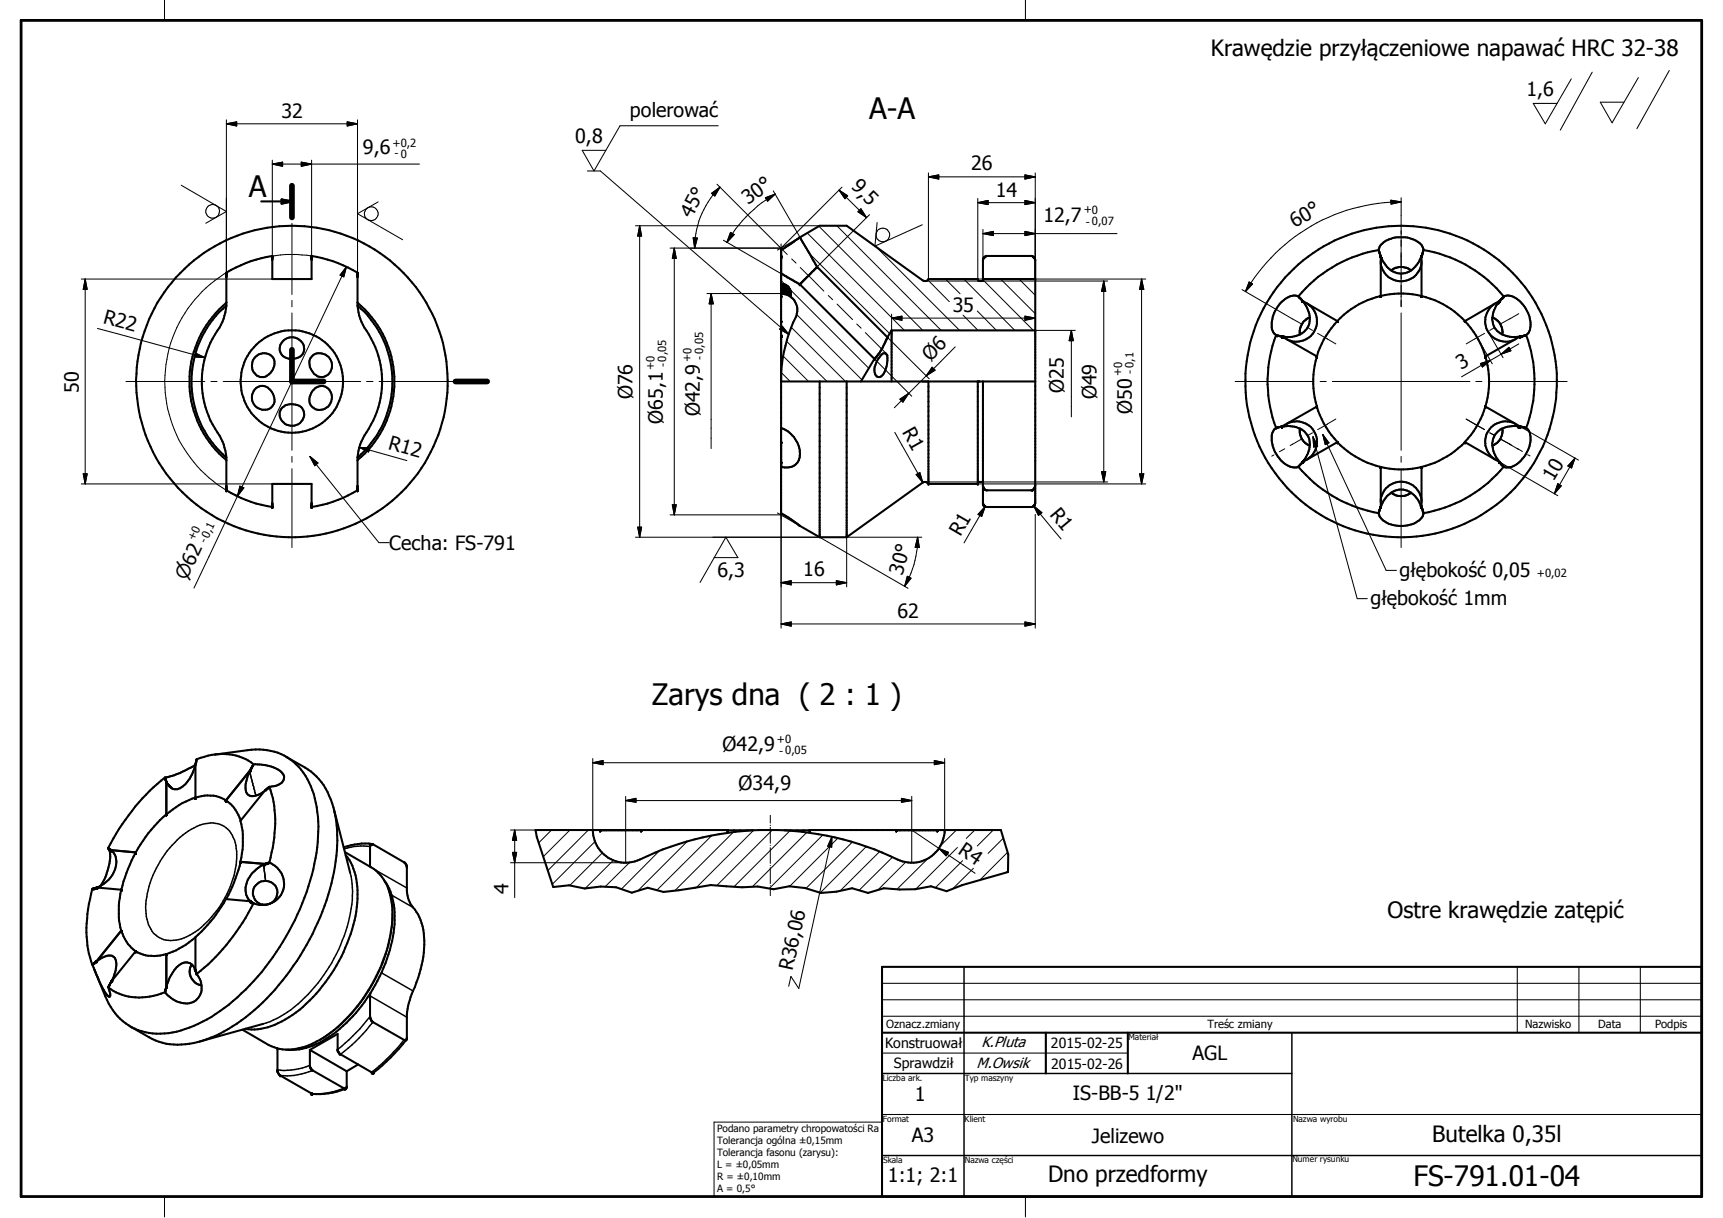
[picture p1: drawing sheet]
<svg xmlns="http://www.w3.org/2000/svg" width="297mm" height="210mm" viewBox="0 0 297 210" stroke-linecap="round" stroke-linejoin="round" font-family="sans-serif">
<g fill="none" stroke="#000" stroke-width=".35">
<path d="M45 34.7h5.3M48.6 34.4l1.7 .3-1.7 .4zM39 47a20.9 20.9 0 0 1 7.9-2.9v4h6.8v-4a22.4 22.4 0 0 1 7.9 2.9v5.7l.3 1.7 .9 2.1a15.7 15.7 0 0 1 0 18.6l-.7 1.5-.5 2.2v5.7a21.6 21.6 0 0 1-7.9 2.9v-4h-6.8v4a20.9 20.9 0 0 1-7.9-2.9v-5.7l-.3-1.7a13.3 13.3 0 0 0-2-3.9 15.6 15.6 0 0 1 1.1-16.7l.8-1.6 .4-2.2zM39 52.7a17.3 17.3 0 0 0 0 26.2M39 52.2a17.6 17.6 0 0 0 0 27.1M48.7 58.8a2.08 2.08 0 0 1 2.6-.5 2.08 2.08 0 0 1 1 2.4 2.37 2.37 0 0 1-3.9 .2 1.76 1.76 0 0 1 .3-2.1zM61.6 52.7a17.3 17.3 0 0 1 0 26.2M61.6 52.2a17.6 17.6 0 0 1 0 27.1M134.7 47.2l3.2 1.8M134.7 50.6a2.84 2.84 0 0 1 2.5 4.1 24.9 24.9 0 0 0-2.5 10M137.9 49l12.8 12.8M137.9 40.9l3.4-2h4.7l13.2 9.5a.61 .61 0 0 0 .9-.3h8.5l.1 .3h.8v-3.7l.1-.3 .4-.3h7.9l.5 .4 .1 42.2-.2 .4-.4 .3h-7.9l-.5-.5v-21.2"/>
<path d="M137.9 40.9l-3.2 2.2v45.3l1.6 1.1 1.6 1.1 3.4 2M137.9 40.9l3 5.1M140.9 46l12.1 12.1M140.9 46l-3 3M153 58.1l-1.3 2.6-1 1.1M153.7 56.9h24.8M153.7 56.9l-.7 1.2M153.7 56.9v8.8M169.5 48.1h9M177.9 44.2h.1M220 57.7a22.3 22.3 0 0 0 0 16M221 58l6 3.4"/>
<path d="M223.8 51.1l.8 .8M223.8 51.1a2.23 2.23 0 0 0-2.2 .4 5.6 5.6 0 0 0-2.3 5.2l.4 .8 .3 .2M224.5 51.8h.1M224.6 51.9a4.1 4.1 0 0 1 .7 4.8 4.7 4.7 0 0 1-4.7 1.2l-.6-.2M224.6 51.9l5.9 3.4M225.3 52.3a3.5 3.5 0 0 1 1.3 4.8 3.5 3.5 0 0 1-4.8 1.3M225.8 54.7a2.95 2.95 0 0 0-1.7 2.2v.8M230.5 55.3a15.2 15.2 0 0 0 0 20.9M237.7 43.1a22.8 22.8 0 0 0-13.9 8M237.7 43.3h.1M237.9 43.7h.1M238 51a14.6 14.6 0 0 1 7.1 0"/>
<path d="M238 51a14.6 14.6 0 0 0-7.5 4.3M238 45.3a3.5 3.5 0 0 0 3.6 3.2 3.5 3.5 0 0 0 3.5-3.2M239.9 46.6a2.01 2.01 0 0 1 1.3-.6 2.44 2.44 0 0 1 2 .6M245.1 44.1a1.82 1.82 0 0 0-.1-1.9 4.7 4.7 0 0 0-2.7-1.3 4.5 4.5 0 0 0-2.5 .2 2.87 2.87 0 0 0-2.1 1.8l.3 1.2v6.9M245.1 44.1a4.2 4.2 0 0 1-3.5 3.1 4 4 0 0 1-3.5-2.8l-.1-.2M245.1 44.1v6.9M245.1 51a15.2 15.2 0 0 1 7.5 4.3M245.4 43.1a22.8 22.8 0 0 1 13.8 8M252.6 55.3a15.4 15.4 0 0 1 3.5 6.1M257.3 54.7a2.76 2.76 0 0 1 1.7 2.8v.2M257.8 52.3a3.5 3.5 0 0 0-1.3 4.8 3.5 3.5 0 0 0 4.8 1.3M258.3 52.1h.1"/>
<path d="M258.5 51.9l-.1 .1a4 4 0 0 0-.6 4.7 4.3 4.3 0 0 0 4.2 1.3M258.5 51.9l-5.9 3.4M259.2 51.1l-.7 .8M259.2 51.1a2.49 2.49 0 0 1 2.8 .8 4.9 4.9 0 0 1 1.5 5.5l-.4 .3M262 58l-5.9 3.4M263.1 57.7h.1M263.1 57.7l-1.1 .3M263.1 57.7a22.9 22.9 0 0 1 0 16M43.9 67.1a1.78 1.78 0 0 1 3 .5 1.83 1.83 0 0 1 0 2.4 1.83 1.83 0 0 1-2.4 .4 2.1 2.1 0 0 1-.6-3.3zM44.1 61.5a1.86 1.86 0 0 1 2.5-.3 1.86 1.86 0 0 1 .4 2.5l-.4 .6a1.77 1.77 0 0 1-2.1 .6 1.77 1.77 0 0 1-1.1-1.9 1.94 1.94 0 0 1 .7-1.5zM48.7 70.2a2.57 2.57 0 0 1 3.4 .1 2.06 2.06 0 0 1-.7 2.8 2.06 2.06 0 0 1-2.8-.6 1.7 1.7 0 0 1 .1-2.3zM53.8 61.4a2.08 2.08 0 0 1 3.2 .6 2.08 2.08 0 0 1-1.3 3 2.36 2.36 0 0 1-2.4-2.4 1.39 1.39 0 0 1 .5-1.2z"/>
<path d="M54.1 67.2a1.8 1.8 0 0 1 2.2-.5 1.8 1.8 0 0 1 .9 2.1 1.99 1.99 0 0 1-1.7 1.8 1.99 1.99 0 0 1-2.1-1.2 2.49 2.49 0 0 1 .7-2.2zM134.7 65.7h43.8M134.7 73.7a4.6 4.6 0 0 1 3 5.6 2.39 2.39 0 0 1-3 1.1M141.3 65.7v26.9M146 65.7v26.9M150.7 61.8l-2.3 3.9M151.9 61.2a.58 .58 0 0 1 .7-.3 .58 .58 0 0 1 .4 .7 3.7 3.7 0 0 1-1.3 3.4 1.04 1.04 0 0 1-1-1.4 4.3 4.3 0 0 1 1.2-2.4zM160.1 65.7v17.7M168.6 65.7v17.7h-8.5M220 73.7l-.3 .3-.2 .4a4.3 4.3 0 0 0 .5 3.8 3.9 3.9 0 0 0 3.7 2.3l.1-.1M221 73.5a4.2 4.2 0 0 1 4.6 1.9 4.2 4.2 0 0 1-.9 4l-.1 .2M221 73.5l-1 .2"/>
<path d="M221.8 73.1a3.5 3.5 0 0 1 4.8 1.3 3.5 3.5 0 0 1-1.3 4.8M224.1 73.9a2.7 2.7 0 0 0 1.7 2.9M224.6 79.6l-.8 .8M227 70.1l-6 3.4M230.5 76.2l-5.9 3.4M230.5 76.2a15.6 15.6 0 0 0 7.5 4.3M252.6 76.2l5.9 3.4M252.6 76.2a15.6 15.6 0 0 1-7.5 4.3M256.1 70.1a16.2 16.2 0 0 1-3.5 6.1M256.1 70.1l5.9 3.4M256.1 61.4a14.9 14.9 0 0 1 0 8.7M258.5 79.6l.7 .8"/>
<path d="M259 73.9v.8l-.3 .9-.6 .7-.8 .5M261.3 73.1a3.5 3.5 0 0 0-4.8 1.3 3.5 3.5 0 0 0 1.3 4.8M262 73.5a4.3 4.3 0 0 0-4.4 1.6 3.6 3.6 0 0 0 .3 3.6l.6 .9M262 73.5l1.1 .2M263.1 73.7a2.39 2.39 0 0 1 .6 2.9 5.4 5.4 0 0 1-3.2 3.9l-.9 .1-.4-.2M141.3 92.6h4.7M160.1 83.4l-.5-.3-.6 .1-13 9.4M169.5 83.1h-.7l-.2 .2M169.6 84.1v.1M169.8 87.2h.1M178 84.5h.1M178.1 87.3h.1"/>
<path d="M178.4 83.9v.1M178.5 83.7l-.3 .6-.3 .2h-7.9l-.3-.2-.2-.5M223.8 80.4a23.4 23.4 0 0 0 13.9 8M238 80.5v6.9M238 80.5a14.6 14.6 0 0 0 7.1 0M238 86.1a3.5 3.5 0 0 1 3.6-3.1 3.5 3.5 0 0 1 3.5 3.1M239.9 84.9a2.7 2.7 0 0 0 3.3 0M245.1 80.5v6.9l.2 .7a1.04 1.04 0 0 1-.3 1.2 5.2 5.2 0 0 1-6.9 0 1.09 1.09 0 0 1-.3-1.3l.2-.6M245.1 87.3a5.5 5.5 0 0 0-2.5-2.8 3.6 3.6 0 0 0-4.4 2.5l-.2 .4M245.2 87.8h.1M259.2 80.4a23.1 23.1 0 0 1-13.8 8M28.4 134l.3 .6v5.7"/>
<path d="M28.4 134a36.4 36.4 0 0 0-9.8 12.2M28.7 134.7v5.6M33.7 137.5l-.6 .1a13.6 13.6 0 0 0-4.4 2.7M33.7 131.9l-.5 1.4a4.9 4.9 0 0 1-2.6 2.7 1.81 1.81 0 0 1-1.9-1.3M33.7 131.8l-.6 .4a15.2 15.2 0 0 1-4.7 1.8M33.7 137.5a6.4 6.4 0 0 1 5.2 .4M37 130l5.7-.7a9.6 9.6 0 0 1 10.9 6.2 23.5 23.5 0 0 1 .4 14.3 44.6 44.6 0 0 1-14.5 23.3 22.1 22.1 0 0 1-10.5 5 9.8 9.8 0 0 1-10.8-6.4l-1.9-4.6M38.9 137.9a6.1 6.1 0 0 1 2.6 3.5M43.2 132.6l-4.3 5.3M43.3 132.5h.1M43.6 131.9h.1M43.7 131.7l-.5 1.1a5.6 5.6 0 0 0-.7 3.8 1.47 1.47 0 0 0 2.1 .3l1-.6"/>
<path d="M43.7 131.7a6.8 6.8 0 0 1 4.9 1.4 1.18 1.18 0 0 1 0 1.8 3.6 3.6 0 0 1-2.2 .7M43.7 131.7a9.4 9.4 0 0 0-9.1-1.1l-.7 .3-.2 .8v5.8M46.2 135.8h.1M46.3 135.7h.1M46.4 135.6h.1M46.4 135.6l-.7 .6-4.3 5.3a13.2 13.2 0 0 1 0 7M46.4 135.6a19.7 19.7 0 0 1 .4 11.3l-.4 1.8M49.3 130.4l3.3 1.9a12.3 12.3 0 0 1 5.4 9.9 35.1 35.1 0 0 1-3.7 17.8 42 42 0 0 1-13.5 16.4l-.7 .5a19.5 19.5 0 0 1-5.2 2.5M57.6 139.4l2.8 11M18.6 146.2h.1M18.6 146.2a3.2 3.2 0 0 1 .3 2.6 10.2 10.2 0 0 1-1.1 3.1l-.4 .8M18.7 146.2l.5 .3"/>
<path d="M19.2 146.5l4.2 .4M19.2 146.5a3.3 3.3 0 0 1 .1 4.3 5.3 5.3 0 0 1-2.5 2.1l-.1 .1M20.9 153.3l-4.2-.3-.8 .2a24.1 24.1 0 0 0-.6 11.1l.6 1.9M20.9 153.3a14.2 14.2 0 0 0 0 7.1M23.4 146.9a26.3 26.3 0 0 0-2.5 6.5v-.1M28.7 140.3h.1M28.7 140.3a23.5 23.5 0 0 0-5.3 6.6M41.4 148.5h.1M41.4 148.5l4.3 .4M41.5 148.5l4.2 .4M41.5 148.5l-.4 1.4a24.4 24.4 0 0 1-2.1 5M43.2 155.3l.5 .4"/>
<path d="M43.2 155.3l-4.3-.4a24.2 24.2 0 0 1-5.2 6.6v5.7l.2 .7M43.3 155.4h.1M43.7 155.7l1 .3 1.5-.2M43.7 155.7a35.9 35.9 0 0 1-9.8 12.2M45.7 148.9h.1M46.4 148.7a3.7 3.7 0 0 1 2.6 3.6 3.7 3.7 0 0 1-2.7 3.5M46.4 148.7l-.6 .1a5.7 5.7 0 0 0-3.5 4.1 2.56 2.56 0 0 0 .9 2.4M46.6 155.7a2.06 2.06 0 0 0 .9-3 2.06 2.06 0 0 0-3.1-.4 2.04 2.04 0 0 0-.5 2.7 2.04 2.04 0 0 0 2.6 .7M59.5 146.9l4.5 2.6a8.3 8.3 0 0 1 3.6 6.7 25.6 25.6 0 0 1-5.5 16.6 20.5 20.5 0 0 1-10 7.7 7.5 7.5 0 0 1-5.8-.4l-4.5-2.6M59.6 147.4a11 11 0 0 1 2 8.2 28.2 28.2 0 0 1-11.2 19.3 11.9 11.9 0 0 1-7.6 2.5l-.5-.1M63.8 149.4v-3.6l.2-.3h.2l5.6 3.2 .3 .5v4.3a4.8 4.8 0 0 0 1.4 3.3 10.2 10.2 0 0 1 1.6 7.4 25.3 25.3 0 0 1-2.3 7.6l-.6 2.6-.1 4.7-.3 .2-5.5-3.2-.3-.2-.2-.6v-4.1M64.1 145.5a11.4 11.4 0 0 0-4.8 .5"/>
<path d="M66.2 151.8a11.2 11.2 0 0 1 1.7 8.2 26.7 26.7 0 0 1-4.1 11.2M69.7 148.6h.1M69.9 148.8v.1M70.1 149.3h.1M102.2 143a5.7 5.7 0 0 0 8.1 5.1 51.1 51.1 0 0 1 44.8 .2 5.7 5.7 0 0 0 7.8-5.3M103.5 143h7M110.4 143l.1 .1M129.8 143.1l-37.5-.1 .2 1.2 2.9 8.7 2.7-.3 2.7 .5 2.7-.3 2.7 .1 2.7 .9 2.8-.8 2.7 .7 2.6-.3 5.5-.9 5.4 .4 2.7-.1 2.7 .4 2.8-.5 2.7 .3 2.7 .9 2.7-.2 2.7-.6 2.7 .8 2.8-.8 2.7 .2 2.7-.1 2.7-.5 2.7 .9 2.7-1.1 7.9-2.2v-3.1l-1.3-4.2-37.3 .1M154.5 143h7.1M155.1 143v.1M15.9 166.2a22.4 22.4 0 0 0 2.7 5.4l.3 .1a2.17 2.17 0 0 0-.3-1.6M16.7 165.7a3 3 0 0 1 2.6-1l.2 .1a2.09 2.09 0 0 1 .4 2.5l-.6 1.8"/>
<path d="M16.7 165.6l-.8 .6M16.7 165.6v.1M18.6 170.1a9.5 9.5 0 0 0 9.8 .9M18.7 170v.1M20.9 160.4h.1M20.9 160.4a6.3 6.3 0 0 0 2.5 3.6v-.1M20.9 160.4l-4.2 5.3M20.9 160.4l-4.2 5.2M23.4 163.9l-4.3 5.3-.5 .9M23.4 163.9a6 6 0 0 0 5.3 .5M28.7 164.4v5.7l-.3 .9M28.7 164.4h.1"/>
<path d="M28.7 170.1h.1M28.7 164.4v5.7M33.1 166.2a1.87 1.87 0 0 0-2.6 .5 8.6 8.6 0 0 0-1.8 3.4M33.1 166.2l.6 .9M33.1 166.2a2.32 2.32 0 0 0 1.7 3.6M33.7 161.5l-1.7 1.3-1.7 1-1.6 .6M33.9 167.9a3.3 3.3 0 0 1-.2 4.5 3.9 3.9 0 0 1-5-1.2l-.3-.2M45.4 176.4l-11.3 3.2a11.2 11.2 0 0 1-8.4-.8l-3.2-1.9M63.8 171.2a23.2 23.2 0 0 1-9.9 9 9 9 0 0 1-4.5 .7M70.1 179.2a23.3 23.3 0 0 1-5.9 5.7l-5.5-3.2-.3-.3-.2-.4v-2.8l-4.8 2.7M70.1 179.1h.1M152.1 166.6h141.3v39.6h-141.3z"/>
<path d="M152.1 178h141.3M180.3 178v7M194.4 178v7M47.8 180.6v4.1l.4 .6 5.5 3.2a10.2 10.2 0 0 0 4.4-.4l1.5-.5M47.9 184.8v.1M48.1 185.1v.1M53.4 180.9l6.4 3.7M53.4 180.9v3M53.4 183.9h.1M53.5 183.9l.3 .5 5.5 3.2h.3M59.8 184.6v2.7l-.2 .3M61.8 183.4l-2 1.2"/>
<circle cx="50.3" cy="65.8" r="26.9"/>
<circle cx="50.3" cy="65.7" r="8.8"/>
<circle cx="241.5" cy="65.7" r="26.8"/>
</g>
<g fill="#000">
<circle cx="39" cy="47.1" r=".18"/>
<circle cx="39" cy="47" r=".18"/>
<circle cx="39" cy="47.2" r=".18"/>
<circle cx="39" cy="47.3" r=".18"/>
<circle cx="39" cy="47.4" r=".18"/>
<circle cx="46.9" cy="44.2" r=".18"/>
<circle cx="46.9" cy="44.1" r=".18"/>
<circle cx="46.9" cy="44.3" r=".18"/>
<circle cx="53.7" cy="44.2" r=".18"/>
<circle cx="53.7" cy="44.3" r=".18"/>
<circle cx="53.7" cy="44.1" r=".18"/>
<circle cx="61.6" cy="47" r=".18"/>
<circle cx="61.6" cy="47.1" r=".18"/>
<circle cx="61.6" cy="47.4" r=".18"/>
<circle cx="61.6" cy="47.2" r=".18"/>
<circle cx="61.6" cy="47.3" r=".18"/>
<circle cx="134.7" cy="44.2" r=".18"/>
<circle cx="134.7" cy="44.4" r=".18"/>
<circle cx="134.7" cy="44.3" r=".18"/>
<circle cx="134.7" cy="57.9" r=".18"/>
<circle cx="134.7" cy="57.8" r=".18"/>
<circle cx="134.7" cy="44.1" r=".18"/>
<circle cx="134.7" cy="58" r=".18"/>
<circle cx="134.7" cy="55.3" r=".18"/>
<circle cx="134.7" cy="47.2" r=".18"/>
<circle cx="134.7" cy="57.7" r=".18"/>
<circle cx="134.7" cy="51" r=".18"/>
<circle cx="137.9" cy="40.9" r=".18"/>
<circle cx="137.9" cy="49" r=".18"/>
<circle cx="138" cy="48.9" r=".18"/>
<circle cx="140.9" cy="46" r=".18"/>
<circle cx="153" cy="58.1" r=".18"/>
<circle cx="153.7" cy="56.9" r=".18"/>
<circle cx="169.9" cy="44.2" r=".18"/>
<circle cx="178.2" cy="44.3" r=".18"/>
<circle cx="178.5" cy="56.9" r=".18"/>
<circle cx="220" cy="57.7" r=".18"/>
<circle cx="220.2" cy="57.8" r=".18"/>
<circle cx="221" cy="58" r=".18"/>
<circle cx="221.1" cy="58" r=".18"/>
<circle cx="221.2" cy="58" r=".18"/>
<circle cx="221.3" cy="58" r=".18"/>
<circle cx="221.4" cy="58" r=".18"/>
<circle cx="224" cy="51.2" r=".18"/>
<circle cx="224.4" cy="51.7" r=".18"/>
<circle cx="224.6" cy="51.9" r=".18"/>
<circle cx="230.5" cy="55.3" r=".18"/>
<circle cx="238" cy="44.1" r=".18"/>
<circle cx="238" cy="51" r=".18"/>
<circle cx="238" cy="44.2" r=".18"/>
<circle cx="238.1" cy="44.3" r=".18"/>
<circle cx="238.1" cy="44.2" r=".18"/>
<circle cx="238.1" cy="44.4" r=".18"/>
<circle cx="238.2" cy="44.4" r=".18"/>
<circle cx="245.1" cy="51" r=".18"/>
<circle cx="245.1" cy="44.1" r=".18"/>
<circle cx="245.1" cy="43.9" r=".18"/>
<circle cx="245.2" cy="43.8" r=".18"/>
<circle cx="245.2" cy="43.7" r=".18"/>
<circle cx="252.6" cy="55.3" r=".18"/>
<circle cx="258.3" cy="52.2" r=".18"/>
<circle cx="258.4" cy="52.1" r=".18"/>
<circle cx="258.4" cy="52" r=".18"/>
<circle cx="258.5" cy="51.9" r=".18"/>
<circle cx="258.7" cy="51.7" r=".18"/>
<circle cx="259" cy="51.4" r=".18"/>
<circle cx="259.1" cy="51.2" r=".18"/>
<circle cx="259.2" cy="51.1" r=".18"/>
<circle cx="262" cy="58" r=".18"/>
<circle cx="262.3" cy="58" r=".18"/>
<circle cx="262.5" cy="57.9" r=".18"/>
<circle cx="134.7" cy="76.2" r=".18"/>
<circle cx="134.7" cy="79.9" r=".18"/>
<circle cx="134.7" cy="79.6" r=".18"/>
<circle cx="134.7" cy="79.8" r=".18"/>
<circle cx="134.7" cy="79.7" r=".18"/>
<circle cx="134.7" cy="61.4" r=".18"/>
<circle cx="150.7" cy="61.8" r=".18"/>
<circle cx="150.8" cy="61.8" r=".18"/>
<circle cx="168.6" cy="65.7" r=".18"/>
<circle cx="220" cy="73.7" r=".18"/>
<circle cx="221" cy="73.5" r=".18"/>
<circle cx="224.6" cy="79.6" r=".18"/>
<circle cx="224.6" cy="79.5" r=".18"/>
<circle cx="224.7" cy="79.5" r=".18"/>
<circle cx="224.7" cy="79.4" r=".18"/>
<circle cx="227" cy="70.1" r=".18"/>
<circle cx="227" cy="61.4" r=".18"/>
<circle cx="230.5" cy="76.2" r=".18"/>
<circle cx="252.6" cy="76.2" r=".18"/>
<circle cx="256.1" cy="70.1" r=".18"/>
<circle cx="256.1" cy="61.4" r=".18"/>
<circle cx="258.5" cy="79.6" r=".18"/>
<circle cx="258.7" cy="79.9" r=".18"/>
<circle cx="261.7" cy="73.5" r=".18"/>
<circle cx="261.8" cy="73.5" r=".18"/>
<circle cx="261.9" cy="73.5" r=".18"/>
<circle cx="262" cy="73.5" r=".18"/>
<circle cx="262.2" cy="73.5" r=".18"/>
<circle cx="39" cy="84" r=".18"/>
<circle cx="39" cy="84.5" r=".18"/>
<circle cx="39" cy="84.3" r=".18"/>
<circle cx="46.9" cy="87.3" r=".18"/>
<circle cx="46.9" cy="86.9" r=".18"/>
<circle cx="46.9" cy="86.7" r=".18"/>
<circle cx="46.9" cy="87.2" r=".18"/>
<circle cx="46.9" cy="87.1" r=".18"/>
<circle cx="46.9" cy="87" r=".18"/>
<circle cx="46.9" cy="87.4" r=".18"/>
<circle cx="53.7" cy="87" r=".18"/>
<circle cx="53.7" cy="87.3" r=".18"/>
<circle cx="53.7" cy="86.7" r=".18"/>
<circle cx="53.7" cy="87.1" r=".18"/>
<circle cx="53.7" cy="87.2" r=".18"/>
<circle cx="53.7" cy="87.4" r=".18"/>
<circle cx="53.7" cy="86.9" r=".18"/>
<circle cx="61.6" cy="84" r=".18"/>
<circle cx="61.6" cy="84.5" r=".18"/>
<circle cx="61.6" cy="84.3" r=".18"/>
<circle cx="134.7" cy="80.3" r=".18"/>
<circle cx="134.7" cy="80.1" r=".18"/>
<circle cx="134.7" cy="80" r=".18"/>
<circle cx="160.1" cy="83.4" r=".18"/>
<circle cx="168.6" cy="83.4" r=".18"/>
<circle cx="169.5" cy="86.7" r=".18"/>
<circle cx="169.5" cy="86.9" r=".18"/>
<circle cx="169.6" cy="87" r=".18"/>
<circle cx="169.6" cy="87.1" r=".18"/>
<circle cx="178" cy="84.5" r=".18"/>
<circle cx="178.3" cy="87" r=".18"/>
<circle cx="178.4" cy="86.9" r=".18"/>
<circle cx="178.4" cy="84" r=".18"/>
<circle cx="223.9" cy="80.3" r=".18"/>
<circle cx="238" cy="80.5" r=".18"/>
<circle cx="238" cy="87.4" r=".18"/>
<circle cx="244.9" cy="87.1" r=".18"/>
<circle cx="245" cy="87.1" r=".18"/>
<circle cx="245" cy="87.2" r=".18"/>
<circle cx="245" cy="87.3" r=".18"/>
<circle cx="245.1" cy="87.3" r=".18"/>
<circle cx="245.1" cy="80.5" r=".18"/>
<circle cx="245.1" cy="87.4" r=".18"/>
<circle cx="245.3" cy="88" r=".18"/>
<circle cx="245.3" cy="88.1" r=".18"/>
<circle cx="258.9" cy="80" r=".18"/>
<circle cx="259" cy="80.1" r=".18"/>
<circle cx="28.5" cy="134.2" r=".18"/>
<circle cx="28.5" cy="134" r=".18"/>
<circle cx="28.5" cy="134.1" r=".18"/>
<circle cx="28.5" cy="134.3" r=".18"/>
<circle cx="28.6" cy="134.4" r=".18"/>
<circle cx="28.6" cy="134.5" r=".18"/>
<circle cx="28.7" cy="134.7" r=".18"/>
<circle cx="28.7" cy="134.8" r=".18"/>
<circle cx="28.7" cy="134.9" r=".18"/>
<circle cx="28.8" cy="134.9" r=".18"/>
<circle cx="33.7" cy="137.5" r=".18"/>
<circle cx="33.8" cy="131.4" r=".18"/>
<circle cx="33.8" cy="131.3" r=".18"/>
<circle cx="33.8" cy="131.2" r=".18"/>
<circle cx="38.9" cy="137.9" r=".18"/>
<circle cx="39" cy="137.9" r=".18"/>
<circle cx="43.1" cy="133" r=".18"/>
<circle cx="43.1" cy="132.9" r=".18"/>
<circle cx="43.1" cy="132.8" r=".18"/>
<circle cx="43.2" cy="132.7" r=".18"/>
<circle cx="43.2" cy="132.8" r=".18"/>
<circle cx="43.3" cy="132.3" r=".18"/>
<circle cx="43.4" cy="132.2" r=".18"/>
<circle cx="43.5" cy="132.1" r=".18"/>
<circle cx="43.6" cy="131.8" r=".18"/>
<circle cx="45.9" cy="136.1" r=".18"/>
<circle cx="45.9" cy="136" r=".18"/>
<circle cx="46.2" cy="135.8" r=".18"/>
<circle cx="16" cy="153.2" r=".18"/>
<circle cx="16.2" cy="153.1" r=".18"/>
<circle cx="16.3" cy="153.1" r=".18"/>
<circle cx="16.5" cy="153" r=".18"/>
<circle cx="16.6" cy="153" r=".18"/>
<circle cx="16.7" cy="153" r=".18"/>
<circle cx="16.8" cy="153" r=".18"/>
<circle cx="16.8" cy="152.9" r=".18"/>
<circle cx="16.9" cy="152.9" r=".18"/>
<circle cx="18.7" cy="146.2" r=".18"/>
<circle cx="18.8" cy="146.2" r=".18"/>
<circle cx="18.8" cy="146.3" r=".18"/>
<circle cx="19" cy="146.3" r=".18"/>
<circle cx="19" cy="146.4" r=".18"/>
<circle cx="19.1" cy="146.5" r=".18"/>
<circle cx="19.2" cy="146.5" r=".18"/>
<circle cx="20.9" cy="153.3" r=".18"/>
<circle cx="23.4" cy="146.9" r=".18"/>
<circle cx="28.7" cy="140.3" r=".18"/>
<circle cx="41.4" cy="148.5" r=".18"/>
<circle cx="41.5" cy="148.5" r=".18"/>
<circle cx="43.2" cy="155.3" r=".18"/>
<circle cx="43.2" cy="155.4" r=".18"/>
<circle cx="43.3" cy="155.4" r=".18"/>
<circle cx="43.4" cy="155.5" r=".18"/>
<circle cx="43.5" cy="155.5" r=".18"/>
<circle cx="43.5" cy="155.6" r=".18"/>
<circle cx="45.5" cy="149" r=".18"/>
<circle cx="45.6" cy="148.9" r=".18"/>
<circle cx="45.7" cy="148.9" r=".18"/>
<circle cx="45.9" cy="148.8" r=".18"/>
<circle cx="46" cy="148.8" r=".18"/>
<circle cx="46.1" cy="148.8" r=".18"/>
<circle cx="46.2" cy="148.7" r=".18"/>
<circle cx="46.3" cy="148.7" r=".18"/>
<circle cx="63.8" cy="145.8" r=".18"/>
<circle cx="63.8" cy="145.6" r=".18"/>
<circle cx="63.9" cy="145.5" r=".18"/>
<circle cx="64.1" cy="145.5" r=".18"/>
<circle cx="64.2" cy="145.5" r=".18"/>
<circle cx="70.1" cy="149.3" r=".18"/>
<circle cx="103.5" cy="143.1" r=".18"/>
<circle cx="103.5" cy="143" r=".18"/>
<circle cx="110.5" cy="143" r=".18"/>
<circle cx="110.5" cy="143.1" r=".18"/>
<circle cx="125.5" cy="143" r=".18"/>
<circle cx="125.5" cy="143.1" r=".18"/>
<circle cx="139.6" cy="143" r=".18"/>
<circle cx="139.6" cy="143.1" r=".18"/>
<circle cx="154.5" cy="143" r=".18"/>
<circle cx="154.5" cy="143.1" r=".18"/>
<circle cx="161.6" cy="143" r=".18"/>
<circle cx="161.6" cy="143.1" r=".18"/>
<circle cx="162.9" cy="143" r=".18"/>
<circle cx="16.2" cy="166" r=".18"/>
<circle cx="16.3" cy="165.9" r=".18"/>
<circle cx="16.6" cy="165.7" r=".18"/>
<circle cx="16.7" cy="165.6" r=".18"/>
<circle cx="16.7" cy="165.7" r=".18"/>
<circle cx="18.8" cy="169.8" r=".18"/>
<circle cx="19" cy="169.6" r=".18"/>
<circle cx="19.3" cy="169.1" r=".18"/>
<circle cx="19.3" cy="169" r=".18"/>
<circle cx="19.3" cy="168.9" r=".18"/>
<circle cx="20.9" cy="160.4" r=".18"/>
<circle cx="23.4" cy="163.9" r=".18"/>
<circle cx="23.4" cy="164" r=".18"/>
<circle cx="28.5" cy="170.9" r=".18"/>
<circle cx="28.5" cy="170.8" r=".18"/>
<circle cx="28.5" cy="170.7" r=".18"/>
<circle cx="28.5" cy="170.6" r=".18"/>
<circle cx="28.7" cy="164.4" r=".18"/>
<circle cx="28.7" cy="170.1" r=".18"/>
<circle cx="33.6" cy="167" r=".18"/>
<circle cx="33.6" cy="166.9" r=".18"/>
<circle cx="33.7" cy="167" r=".18"/>
<circle cx="33.7" cy="167.1" r=".18"/>
<circle cx="33.7" cy="167.2" r=".18"/>
<circle cx="33.7" cy="167.3" r=".18"/>
<circle cx="33.8" cy="167.4" r=".18"/>
<circle cx="33.8" cy="167.5" r=".18"/>
<circle cx="33.8" cy="167.6" r=".18"/>
<circle cx="33.9" cy="167.7" r=".18"/>
<circle cx="33.9" cy="167.8" r=".18"/>
<circle cx="63.8" cy="175.2" r=".18"/>
<circle cx="64" cy="175.8" r=".18"/>
<circle cx="64.2" cy="176.1" r=".18"/>
<circle cx="69.9" cy="179.2" r=".18"/>
<circle cx="70.1" cy="179" r=".18"/>
<circle cx="47.8" cy="184.4" r=".18"/>
<circle cx="48.3" cy="185.3" r=".18"/>
<circle cx="53.4" cy="183.7" r=".18"/>
<circle cx="53.5" cy="184" r=".18"/>
<circle cx="53.6" cy="184.2" r=".18"/>
<circle cx="53.7" cy="188.4" r=".18"/>
<circle cx="53.7" cy="188.5" r=".18"/>
<circle cx="53.8" cy="188.5" r=".18"/>
<circle cx="53.8" cy="184.4" r=".18"/>
<circle cx="58.2" cy="180.9" r=".18"/>
<circle cx="58.2" cy="181" r=".18"/>
<circle cx="58.2" cy="181.1" r=".18"/>
<circle cx="58.5" cy="181.5" r=".18"/>
<circle cx="58.6" cy="181.7" r=".18"/>
<circle cx="59.4" cy="187.6" r=".18"/>
<circle cx="59.5" cy="187.6" r=".18"/>
<circle cx="59.6" cy="187.5" r=".18"/>
<circle cx="59.7" cy="187.4" r=".18"/>
<circle cx="64.1" cy="184.8" r=".18"/>
<circle cx="64.2" cy="184.8" r=".18"/>
<circle cx="64.2" cy="184.9" r=".18"/>
<circle cx="64.3" cy="184.9" r=".18"/>
<circle cx="64.3" cy="184.8" r=".18"/>
<circle cx="64.4" cy="184.8" r=".18"/>
</g>
<g fill="none" stroke="#000" stroke-width=".25">
<path d="M28.8 134.9l1 1M43 133l1.1 4.1M30.6 144.7a8.9 8.9 0 0 1 6.1-2.9 4.2 4.2 0 0 1 3.9 3.4 12.8 12.8 0 0 1-1.2 8.2 16.5 16.5 0 0 1-6.7 7.8 5 5 0 0 1-5.9-.1 5.8 5.8 0 0 1-1.7-4.8 17.5 17.5 0 0 1 5.5-11.6zM45.5 149l.3 2.8M60.4 150.4a19.7 19.7 0 0 1-1.7 12.5 28.5 28.5 0 0 1-8.5 11.1 15 15 0 0 1-4.8 2.4M63.8 145.9a10.5 10.5 0 0 0-4.5 .4M64.5 149.8l5.6 3.2M67.5 154.3l3.7 2.1M67.6 157.7a27 27 0 0 1-10.5 20.2l-1.8 1.2M63.8 171.6l6.3 3.7M63.8 175.2l-.6 .7a28.9 28.9 0 0 1-5 4.9M64.3 176.1a30.5 30.5 0 0 1-5.6 5.6"/>
<path d="M65.7 167.6l5.5 3.2M69.6 179.2a28.9 28.9 0 0 1-5.6 5.6M166.2 166.6v39.6M222.7 178v28.2M53.4 183.6a10.9 10.9 0 0 1-5.6 .8M53.9 184.5l-1.9 .6a10.4 10.4 0 0 1-3.7 .2M59.3 187.5a10.6 10.6 0 0 1-5.6 .9M152.1 199.1h141.3M152.1 185h70.6"/>
</g>
<g fill="#000">
<path d="M39 21.3l1.8-.3v.7zM48.6 34.4l1.7 .3-1.7 .4zM46.9 28.3l1.8-.4v.8zM51.9 27.9l1.8 .4-1.8 .4zM59.9 21l1.7 .3-1.7 .4zM122.7 33.3l1.4-1-.9 1.5zM131.9 34.1l1.7-.7-1.3 1.3zM144.6 32.8l1.5 .9-.4 .5zM148.4 36l1 1.5-1.5-1zM160.1 30.5l1.7-.4v.8zM168.6 34.9l1.7-.4v.8zM169.5 40.3l1.7-.4v.7z"/>
<path d="M176.7 34.5l1.8 .4-1.8 .4zM176.7 30.1l1.8 .4-1.8 .4zM239.8 34.5l1.8 .3-1.8 .4zM14.7 48.1l.3 1.8h-.7zM59.7 46l-.4 1.7-.7-.3zM110.3 38.9l.3 1.8h-.7zM116.2 42.8l.4 1.7h-.7zM119.5 41h.7l-.4 1.8zM122.6 50.6l.4 1.8h-.7zM125.9 40l.7 .4-1.3 1.4zM134.9 56.2l1.1 1.4-1.6-.9zM134.8 48.9h.2l-.3 1.7z"/>
<path d="M134.7 48.9h.1l-.1 1.7zM135 48.9l-.2 1.7h-.1zM135.2 48.9l.1 .1-.5 1.6zM135.1 48.9h.1l-.4 1.7zM135.3 49l-.3 1.6h-.2zM135.6 49.1l.1 .1-.7 1.4zM135.5 49l.1 .1-.6 1.5zM135 48.9h.1l-.3 1.7zM135.7 49.2l-.5 1.4h-.2zM135.9 49.4h.1l-.8 1.2zM135.8 49.2l.1 .2-.7 1.2zM136 49.4l-.6 1.3-.2-.1z"/>
<path d="M136.1 49.6l.1 .1-.8 1zM136 49.4l.1 .2-.7 1.1zM135.3 49h.2l-.5 1.6zM136.2 49.7l-.7 1.1-.1-.1zM136.3 50l.1 .1-.9 .7zM136.2 49.8l.1 .2-.8 .8zM135.5 50.8l.9-.7-.7 .7zM135.7 50.8l.7-.6v.1zM136.4 50.1v.1l-.7 .6zM135.7 49.2h.1l-.6 1.4zM135.7 50.8l.7-.5-.5 .6zM135.9 50.9l.5-.4v.1z"/>
<path d="M136.4 50.3v.2l-.5 .4zM135.9 50.9l.5-.3-.3 .4zM136.1 51l.3-.2v.1zM136.1 51l.3-.4v.2zM136.1 51l.3-.1-.2 .2zM136.2 51.1l.2-.2zM136.2 49.7v.1l-.7 1zM136.2 51.1l.2-.1v.2zM153.7 54.8l1.8-.3v.7zM176.7 39.9l1.8 .4-1.8 .3zM176.7 54.5l1.8 .3-1.8 .4zM184.7 56.9l.3 1.8h-.7z"/>
<path d="M190.3 48.4l.3 1.8h-.7zM196.8 48.1l.4 1.8h-.7zM215.3 48.6l.6 .3-1.2 1.3zM258.8 61l1.3-1.1 .4 .6zM33.7 60.9l1.6 .7-1.8-.1zM53.4 78.7l1.4 1.1-.5 .5zM61.9 77.1l1.9 .1-.3 .7zM155.1 68.8l1.6-1-1 1.5zM160.7 63.3l.5 .5-1.5 1zM226.4 75.3l.8 1.6-.7 .1zM228 74.9l1.1 1.4-.6 .3zM255.2 62.7l1.8-.6-1.4 1.1z"/>
<path d="M14.3 81.7h.7l-.3 1.7zM41.4 83.8l.6 .3-1.1 1.4zM109.9 90.8h.7l-.3 1.8zM115.9 87h.7l-.4 1.7zM156.4 99.3l.7 .4-1.1 1.3zM157.9 81.8l.7-.4 .5 1.7zM158.2 92.6l.3 1.8-.7-.1zM169.8 87.3l-.6 1.7-.6-.4zM178.2 87.2l1.4 1.1-.6 .5zM189.9 81.3h.7l-.3 1.8zM196.5 81.7h.7l-.4 1.7zM268.6 83.4l.6 .3-1.2 1.4z"/>
<path d="M271.5 79l-.6 1.6-.6-.3zM134.7 100.4l1.7-.3v.7zM134.7 107.5l1.7-.3v.7zM144.2 100.1l1.8 .3-1.8 .4zM176.7 107.2l1.8 .3-1.8 .4zM102.2 131.4l1.8-.3v.7zM107.9 138l1.7-.4v.7zM155.4 137.6l1.8 .4-1.8 .3zM161.1 131.1l1.8 .3-1.8 .4zM88.3 146.9h.8l-.4 1.8zM88.7 143l.4 1.8h-.8zM143.4 144.2v1.8l-.7-.2z"/>
<path d="M161.9 146.2l1.6 .7-.4 .6z"/>
</g>
<g fill="none" stroke="#000" stroke-width=".17">
<path d="M28.4 0v3.5M176.8 0v3.5M50.3 38.5v12.3M141.2 39l17.9 17.9M144.3 38.9l18 18M241.6 37.1v15.8M50.3 51.8v1.1M50.3 53.9v23.7M134.3 42.5l1.4 1.4M134.7 48.3l15.1 15.2M134.7 48.9h.1l-.1 1.7zM134.8 48.9h.2l-.3 1.7z"/>
<path d="M135 48.9l-.2 1.7h-.1zM135 48.9h.1l-.3 1.7zM135.1 48.9h.1l-.4 1.7zM135.2 48.9l.1 .1-.5 1.6zM135.3 49l-.3 1.6h-.2zM135.3 49h.2l-.5 1.6zM135.5 49l.1 .1-.6 1.5zM135.5 50.8l.9-.7-.7 .7zM135.6 58.8l7 6.9M135.6 49.1l.1 .1-.7 1.4zM135.7 49.2l-.5 1.4h-.2zM135.7 50.8l.7-.5-.5 .6z"/>
<path d="M135.7 50.8l.7-.6v.1zM135.7 49.2h.1l-.6 1.4zM135.8 49.2l.1 .2-.7 1.2zM135.9 50.9l.5-.3-.3 .4zM135.9 50.9l.5-.4v.1zM135.9 49.4h.1l-.8 1.2zM136 49.4l-.6 1.3-.2-.1zM136 49.4l.1 .2-.7 1.1zM136.1 51l.3-.1-.2 .2zM136.1 51l.3-.2v.1zM136.1 51l.3-.4v.2zM136.1 49.6l.1 .1-.8 1z"/>
<path d="M136.2 49.7l-.7 1.1-.1-.1zM136.2 51.1l.2-.1v.2zM136.2 51.1l.2-.2zM136.2 49.7v.1l-.7 1zM136.2 49.8l.1 .2-.8 .8zM136.3 50l.1 .1-.9 .7zM136.4 50.1v.1l-.7 .6zM136.4 56.4l9.4 9.3M136.4 50.3v.2l-.5 .4zM136.5 44.6l.7 .7M137.3 54.2l11.3 11.2M138 46.1l1.4 1.4"/>
<path d="M139.1 40.1l16.8 16.8M139.4 47.5l2.6 2.7M139.6 43.7l13.8 13.8M142.8 50.9l.7 .7M144.3 52.4l2.7 2.7M147.7 55.8l.8 .8M149.2 57.3l3.9 4M151.2 42.7l14.2 14.2M159.9 48.2l3.8 3.8M163 48.1l2.5 2.5M166 54.3l2.6 2.6M166.2 48.1l8.8 8.8"/>
<path d="M168.5 53.6l3.3 3.3M169.5 48.2l8.6 8.7M172.5 48.1l6 6M175.7 48.1l2.8 2.8M221.3 54.1l3.1 1.7M225.3 56.4l1 .5M227.2 57.4l1.7 1M228.8 58.4l1.5 .9M241.6 53.9v23.7M255.9 57.4l-3.1 1.9M257.8 56.4l-1 .5M260.3 54.9l-1.6 .9"/>
<path d="M261.8 54.1l-1.5 .8M21.7 65.7h13.6M36.4 65.7h1M38.5 65.7h23.7M50.3 78.7v1M63.2 65.7h1.1M65.4 65.7h13.5M134.7 64.2l1.5 1.5M135 61.4l4.4 4.3M212.9 65.7h13.6M219.6 78.4l-.4 .2M221.5 77.3l-.9 .6"/>
<path d="M222.8 76.5l-.4 .3M224.4 75.6l-1.6 1M226.3 74.6l-1 .5M227.6 65.7h1M228.9 73.1l-1.7 .9M229.7 65.7h23.7M230.3 72.2l-1.5 .9M241.6 78.7v1M252.8 72.2l3.1 1.8M254.4 65.7h1.1M256.6 65.7h13.6M256.8 74.6l1 .5"/>
<path d="M258.7 75.6l1.6 1M260.6 76.8l-.3-.2 1.5 .9M261.5 77.3l1 .5M263.4 78.4l.4 .2M50.3 80.8v13.6M241.6 80.8v13.6M95.1 143l-2.2 2.2M98.3 143l-4.6 4.6M101.4 143l-7 7M102.6 145l-7.4 7.4M103.8 147l-5.6 5.6M105.7 148.3l-4.8 4.8"/>
<path d="M108.5 148.6l-4.2 4.2M113.7 146.6l-6.6 6.6M118.4 145l-8.5 8.5M122.6 144.1l-9.4 9.3M126.4 143.4l-10.1 10.1M129.9 143.1l-9.8 9.9M132.8 140.5v1.4M132.8 142.2v.1M132.8 142.6v2.7M132.8 145.7h.1M132.8 146.1v2.7M132.8 149.1v.1"/>
<path d="M132.8 149.5v2.8M132.8 152.6v.1M132.8 153v1.3M133.1 143l-9.5 9.6M136.2 143.2l-9.7 9.6M139.1 143.5l-9.4 9.3M141.8 143.9l-9.2 9.2M144.4 144.4l-8.3 8.3M146.9 145.1l-7.9 8M149.3 145.9l-7.9 8M151.6 146.8l-6.7 6.7M153.8 147.7l-5.7 5.7"/>
<path d="M156.2 148.5l-4.9 4.9M160.1 147.9l-5.5 5.3M164.9 143l-2.9 2.9M165.1 146l-7.2 7.2M165.9 148.3l-4.7 4.7M167.8 149.6l-3.6 3.6M168.1 143l-1.5 1.5M171.2 143l-2.7 2.8M173 144.4l-2.7 2.7M173.7 146.9l-4.8 4.7M173.8 150l-.4 .4M28.4 206.2v3.5"/>
<path d="M176.8 206.2v3.5"/>
</g>
<path d="M3.6 3.5h289.8v202.7h-289.8z" fill="none" stroke="#000" stroke-width=".48"/>
<g fill="none" stroke="#000" stroke-width=".18">
<path d="M270.9 13.6l-4.5 7.7-2.1-3.5h4.1M274.5 12.4l-5.5 10M282.4 13.4l-4.5 7.8-2-3.6h4M287.8 12.1l-5.6 10.1M31.2 31.9l7.8 4.5-3.5 2.1M39 21.3l1.8-.3v.7zM39 21.3h22.6M39 20.7v27.1M46.9 28.3l1.8-.4v.8zM46.9 28.3h25.4M46.9 27.6v16.5M51.9 27.9l1.8 .4-1.8 .4z"/>
<path d="M53.7 27.6v16.5l-3.3-.2M59.9 21l1.7 .3-1.7 .4zM61.6 20.7v27.1M65.2 34.8l-3.6 2 7.8 4.5M101.3 29.5h2.2l32.5 28.1M109.6 38.9h31.7M110.3 38.9l.3 1.8h-.7zM110.3 38.9v53.7M122.7 33.3l1.4-1-.9 1.5zM123.6 31.7l10.7 10.8M123.8 21.7h-16.9l-4.5 7.8-2-3.6h4M124.1 32.3a14.8 14.8 0 0 0-4.3 10.5"/>
<path d="M131.9 34.1l1.7-.7-1.3 1.3zM133.6 33.4a22.6 22.6 0 0 0-8.3 8.4M144.6 32.8l1.5 .9-.4 .5zM144.6 32.8l4.8 4.7M145.2 32.3l-10.5 10.4 3.2-1.8-4.6-8M147.9 36.5l.5-.5 1 1.5zM148.4 36l1 1.5-1.5-1zM149.9 37l-10.5 10.5M151.2 38.4l-.4 4 8.2-3.7M160.1 30.5l1.7-.4v.8zM160.1 30.5h18.4M160.1 29.8v18.3"/>
<path d="M168.6 34.9l1.7-.4v.8zM168.6 34.2v13.9h28.9M168.6 34.9h9.9M169.5 39.5v5.3M176.7 39.9l1.8 .4-1.8 .3zM176.7 34.5l1.8 .4-1.8 .4zM176.7 30.1l1.8 .4-1.8 .4zM178.5 29.8v18.3M239.8 34.5l1.8 .3-1.8 .4zM241.6 34.8a31 31 0 0 0-26.9 15.4M241.6 34.1v3M14 48.1h32.9"/>
<path d="M14.7 48.1l.3 1.8h-.7zM14.7 48.1v35.3M16.8 56.6l18.5 5M50.2 43.9a21.9 21.9 0 0 0-21.8 21.8M59.7 46l-.4 1.7-.7-.3zM59.7 46l-18.8 39.5M115.5 42.8h19.2M116.2 42.8l.4 1.7h-.7zM116.2 42.8v45.9M119.5 41h.7l-.4 1.8zM121.9 50.6h12.8M122.6 50.6l.4 1.8h-.7z"/>
<path d="M122.6 50.6v26.7M124.7 41.4l10 5.8M125.9 40l.7 .4-1.3 1.4zM134.6 42.8l-.6 .3M134.7 50.6h.1M134.7 48.9a1.75 1.75 0 0 1 1.7 2.3M134.7 42v.7M134.7 42.8v.3M134.9 56.2l1.1 1.4-1.6-.9zM139.4 47.5l-.5 .5M153 58.1l7.2 7.2M153.7 54.8l1.8-.3v.7z"/>
<path d="M153.7 54.8h24.8M153.7 54.1v2.8M159.5 48.4h31.5M164.7 59.8l-5 5M169.5 40.3l1.7-.4v.7zM169.5 40.3h23.1M176.7 54.5l1.8 .3-1.8 .4zM178.5 56.9h6.9M184.7 56.9l.3 1.8h-.7zM184.7 56.9v14.9M190.3 48.4l.3 1.8h-.7zM190.3 48.4v34.7"/>
<path d="M196.8 48.1l.4 1.8h-.7zM196.8 48.1v35.3M214.1 49.9l7.2 4.2M215.3 48.6l.6 .3-1.2 1.3zM254.7 58.3l2.6 4.4M256.5 57.2l2.6 4.4M261.8 59.3l-3 1.7M28.4 65.8a22.1 22.1 0 0 0 13.2 20.1M33.7 60.9l1.6 .7-1.8-.1zM53.4 78.7l1.4 1.1-.5 .5zM53.4 78.7l11.9 14.8h1.8M61.9 77.1l1.9 .1-.3 .7z"/>
<path d="M61.9 77.1l8.2 2.3M134.7 73.7v34.5M150.7 61.8l6.5 6.5M154.3 74.5l4.8 8.6M155.1 68.8l1.6-1-1 1.5zM159.7 64.8l-5.5 5.5M160.7 63.3l.5 .5-1.5 1zM178.5 79.4v7.7M226.4 75.3l.8 1.6-.7 .1zM226.4 75.3l7.6 27.9h1.7M228 74.9l1.1 1.4-.6 .3zM228 74.9l11 23.4h1.7"/>
<path d="M255.2 62.7l1.8-.6-1.4 1.1zM257 62.1l-5 2.8M258.5 79.6l10.1 5.8M258.8 61l1.3-1.1 .4 .6zM258.8 61l-1.8 1.1M262 73.5l10.1 5.8M271.5 79l-.6 1.6-.6-.3zM271.5 79l-3.5 6.1M14 83.4h32.9M14.3 81.7h.7l-.3 1.7zM40.9 85.5l-7.5 15.8M41.4 83.8l.6 .3-1.1 1.4z"/>
<path d="M109.6 92.6h31.7l15.2 8.8M109.9 90.8h.7l-.3 1.8zM115.5 88.7h19.2M115.9 87h.7l-.4 1.7zM123.1 96.1h4.1l-2.1-3.5-4.4 7.8M134 88.4l3.9 2.2M156.4 99.3l.7 .4-1.1 1.3zM157.9 81.8l.7-.4 .5 1.7zM158.2 92.6l.3 1.8-.7-.1zM158.2 92.6a16.7 16.7 0 0 1-2.2 8.4M158.9 92.6h-12.9v8.5M159.5 83.1h31.5"/>
<path d="M168.6 83.4h28.9M169.8 87.3l-.6 1.7-.6-.4zM169.8 87.3l-3.6 6.3M178.2 87.2l1.4 1.1-.6 .5zM178.2 87.2l4.7 5.7M178.5 88.6v19.6M189.9 81.3h.7l-.3 1.8zM196.5 81.7h.7l-.4 1.7zM268.6 83.4l.6 .3-1.2 1.4zM134.7 100.4l1.7-.3v.7zM134.7 107.5l1.7-.3v.7zM134.7 100.4h11.3"/>
<path d="M134.7 107.5h43.8M144.2 100.1l1.8 .3-1.8 .4zM176.7 107.2l1.8 .3-1.8 .4zM102.2 131.4l1.8-.3v.7zM102.2 131.4h60.7M102.2 130.7v12.3M107.9 138l1.7-.4v.7zM107.9 138h49.3M107.9 137.2v11.5h-19.9M155.4 137.6l1.8 .4-1.8 .3zM157.2 137.2v11.5M161.1 131.1l1.8 .3-1.8 .4z"/>
<path d="M162.9 130.7v12.3M88 143h4.3M88.3 146.9h.8l-.4 1.8zM88.7 143l.4 1.8h-.8zM88.7 143v11.7M143.4 144.2v1.8l-.7-.2zM143.4 144.2l-5.7 26.1-1.3-2-.4 1.7M157.2 143l4.7 3.2M161.9 146.2l1.6 .7-.4 .6zM161.9 146.2l6.2 4.3M152.1 169.5h141.3M152.1 172.3h141.3"/>
<path d="M152.1 175.1h141.3M180.3 178v7M261.6 166.6v11.4M272.2 166.6v11.4M282.8 166.6v11.4M123.1 193.4h29v12.8h-29zM152.1 181.5h42.3M152.1 192.1h141.3"/>
<circle cx="36.7" cy="36.4" r="1.18"/>
<circle cx="64" cy="36.8" r="1.19"/>
<circle cx="152.2" cy="40.5" r="1.18"/>
</g>
<path d="M50.3 32v5.5M50.3 60.3v5.4h5.5M78.5 65.7h5.5" fill="none" stroke="#000" stroke-width=".99"/>
<g font-size="5.1">
<text x="149.8" y="20.4">A-A</text>
<text x="42.9" y="34">A</text>
<text x="112.4" y="121.4">Zarys dna ( 2 : 1 )</text>
</g>
<text font-size="4.8" x="243.7" y="204.4">FS-791.01-04</text>
<g font-size="3.9">
<text x="208.7" y="9.7">Krawędzie przyłączeniowe napawać HRC 32-38</text>
<text x="239.2" y="158.2">Ostre krawędzie zatępić</text>
<text x="246.9" y="196.7">Butelka 0,35l</text>
<text x="180.7" y="203.8">Dno przedformy</text>
</g>
<g font-size="3.4">
<text x="263.1" y="16.6">1,6</text>
<text x="48.5" y="20.3">32</text>
<text x="108.6" y="20.2">polerować</text>
<text x="62.6" y="26.5">9,6</text>
<text x="99.1" y="24.6">0,8</text>
<text x="167.4" y="29.4">26</text>
<text x="129" y="35.3" transform="rotate(-36 129 35.3)">30°</text>
<text x="146.6" y="32.3" transform="rotate(45 146.6 32.3)">9,5</text>
<text x="171.7" y="33.9">14</text>
<text x="119.2" y="37.7" transform="rotate(-62 119.2 37.7)">45°</text>
<text x="179.9" y="38.3">12,7</text>
<text x="223.2" y="39.3" transform="rotate(-30 223.2 39.3)">60°</text>
<text x="164.3" y="53.8">35</text>
<text x="17.6" y="55.7" transform="rotate(15 17.6 55.7)">R22</text>
<text x="160.4" y="62.3" transform="rotate(-45 160.4 62.3)">Ø6</text>
<text x="251.9" y="63.8" transform="rotate(-30 251.9 63.8)">3</text>
<text x="13.6" y="67.6" transform="rotate(-90 13.6 67.6)">50</text>
<text x="109" y="68.8" transform="rotate(-90 109 68.8)">Ø76</text>
<text x="120.6" y="71.8" transform="rotate(-90 120.6 71.8)">Ø42,9</text>
<text x="183.4" y="67.8" transform="rotate(-90 183.4 67.8)">Ø25</text>
<text x="189" y="68.8" transform="rotate(-90 189 68.8)">Ø49</text>
<text x="195.1" y="71.3" transform="rotate(-90 195.1 71.3)">Ø50</text>
<text x="66.8" y="77.3" transform="rotate(16 66.8 77.3)">R12</text>
<text x="114.3" y="73.1" transform="rotate(-90 114.3 73.1)">Ø65,1</text>
<text x="155.5" y="74.5" transform="rotate(61 155.5 74.5)">R1</text>
<text x="267.8" y="83.1" transform="rotate(-60 267.8 83.1)">10</text>
<text x="180.8" y="88.7" transform="rotate(50 180.8 88.7)">R1</text>
<text x="67.1" y="94.8">Cecha: FS-791</text>
<text x="165.6" y="92.6" transform="rotate(-60 165.6 92.6)">R1</text>
<text x="123.7" y="99.4">6,3</text>
<text x="138.5" y="99.3">16</text>
<text x="155.6" y="99.2" transform="rotate(-75 155.6 99.2)">30°</text>
<text x="241.3" y="99.4">głębokość 0,05</text>
<text x="154.7" y="106.4">62</text>
<text x="236.3" y="104.2">głębokość 1mm</text>
<text x="124.6" y="129.5">Ø42,9</text>
<text x="127.3" y="136.2">Ø34,9</text>
<text x="165" y="147.1" transform="rotate(34 165 147.1)">R4</text>
<text x="87.7" y="154.1" transform="rotate(-90 87.7 154.1)">4</text>
<text x="136.6" y="167.4" transform="rotate(-78 136.6 167.4)">R36,06</text>
<text x="205.6" y="182.7">AGL</text>
<text x="157.7" y="189.8">1</text>
<text x="185" y="189.6">IS-BB-5 1/2&quot;</text>
<text x="157.2" y="196.8">A3</text>
<text x="188.3" y="196.9">Jelizewo</text>
<text x="153.1" y="203.7">1:1; 2:1</text>
</g>
<text font-size="3.2" x="32.2" y="100.2" transform="rotate(-65 32.2 100.2)">⌀62</text>
<g font-size="2.6">
<text x="168.4" y="184">M.Owsik</text>
<text x="169.2" y="180.5">K.Pluta</text>
</g>
<g font-size="2.4">
<text x="152.6" y="180.6">Konstruował</text>
<text x="154.1" y="184.1">Sprawdził</text>
<text x="181.2" y="180.6">2015-02-25</text>
<text x="181.2" y="184.2">2015-02-26</text>
</g>
<g font-size="1.9">
<text x="67.7" y="25.3">+0,2</text>
<text x="68" y="27.1">- 0</text>
<text x="186.9" y="36.8">+0</text>
<text x="187.2" y="38.9">- 0,07</text>
<text x="112.8" y="63.7" transform="rotate(-90 112.8 63.7)">+0</text>
<text x="114.9" y="63.3" transform="rotate(-90 114.9 63.3)">-0,05</text>
<text x="119.1" y="62.4" transform="rotate(-90 119.1 62.4)">+0</text>
<text x="121.3" y="62.1" transform="rotate(-90 121.3 62.1)">- 0,05</text>
<text x="193.3" y="64.8" transform="rotate(-90 193.3 64.8)">+0</text>
<text x="195.5" y="64.5" transform="rotate(-90 195.5 64.5)">- 0,1</text>
<text x="33.5" y="93.2" transform="rotate(-65 33.5 93.2)">+0</text>
<text x="35.6" y="93.8" transform="rotate(-65 35.6 93.8)">- 0,1</text>
<text x="265" y="99.4">+0,02</text>
<text x="133.9" y="128">+0</text>
<text x="134.3" y="130.1">-0,05</text>
<text x="152.8" y="177.1">Oznacz.zmiany</text>
<text x="208.2" y="177.1">Treśc zmiany</text>
<text x="262.9" y="177.2">Nazwisko</text>
<text x="275.5" y="177.2">Data</text>
<text x="285.3" y="177.1">Podpis</text>
</g>
<g font-size="1.7">
<text x="123.6" y="195.1">Podano parametry chropowatości Ra</text>
<text x="123.6" y="197.2">Tolerancja ogólna ±0,15mm</text>
<text x="123.6" y="199.2">Tolerancja fasonu (zarysu):</text>
<text x="123.6" y="201.3">L = ±0,05mm</text>
<text x="123.6" y="203.4">R = ±0,10mm</text>
<text x="123.6" y="205.4">A = 0,5°</text>
</g>
<g font-size="1.5">
<text x="194.6" y="179.2">Materiał</text>
<text x="152.2" y="186.3">Liczba ark.</text>
<text x="166.3" y="186.2">Typ maszyny</text>
<text x="152.2" y="193.3">Format</text>
<text x="166.3" y="193.3">Klient</text>
<text x="222.9" y="193.4">Nazwa wyrobu</text>
<text x="152.2" y="200.5">Skala</text>
<text x="166.3" y="200.5">Nazwa części</text>
<text x="222.8" y="200.3">Numer rysunku</text>
</g>
</svg>
